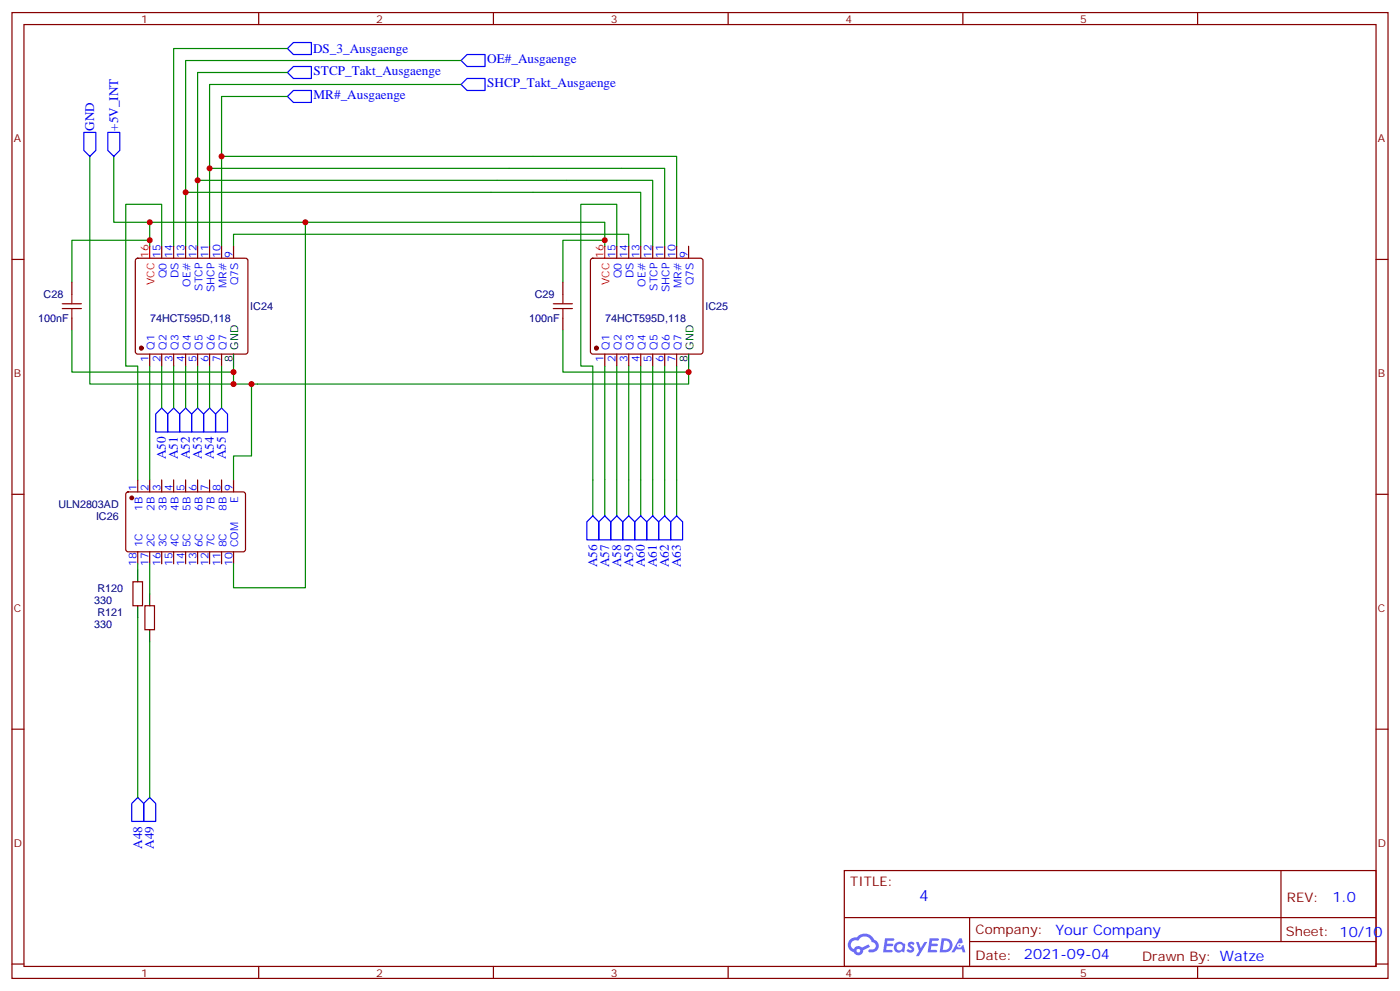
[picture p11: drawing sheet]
<svg xmlns="http://www.w3.org/2000/svg" width="412mm" height="292mm" viewBox="0 0 412 292" stroke-linecap="round" stroke-linejoin="round" font-family="sans-serif">
<g fill="none" stroke="#870000" stroke-width=".35">
<path d="M3.5 3.7h405.4v284.3h-405.4zM7.1 7.2h398.2v277.3h-398.2zM76.2 3.7v3.5M145.3 3.7v3.5M214.5 3.7v3.5M283.6 3.7v3.5M352.8 3.7v3.5M3.5 76.4h3.6M405.3 76.4h3.6M3.5 145.5h3.6M405.3 145.5h3.6M3.5 214.7h3.6"/>
<path d="M405.3 214.7h3.6M248.7 256.3h156.6v28.2h-156.6zM377.3 256.3v20.9M248.7 270.1h156.5M285.6 277.2h119.6M285.6 270.1v14.2M3.5 283.8h3.6M76.2 284.5v3.5M145.3 284.5v3.5M214.5 284.5v3.5M283.6 284.5v3.5M352.8 284.5v3.5"/>
<path d="M405.3 283.8h3.6"/>
</g>
<g fill="#5487ff">
<path d="M267.7 277.5a1.22 1.22 0 0 1 1.7 .2l-.4 .6a.47 .47 0 0 0-.3-.4 .47 .47 0 0 0-.5 .2l.1 .2a1.14 1.14 0 0 1 .8 1.8 1.14 1.14 0 0 1-1.9 0l-.2-.2 .5-.6 .7 .5a.29 .29 0 0 0 .3-.3 .29 .29 0 0 0-.2-.3 1.04 1.04 0 0 1-.6-1.7z"/>
<path d="M260.7 276.2h2.4l.3 .2-.2 .5-1.8 .1-.1 .8h1.5l.3 .4-.3 .4h-1.6l-.2 1.1h1.7l.2 .3-.2 .3-2.6 .1z"/>
<path d="M273.8 276.2h2.4l.3 .2-.1 .5-1.8 .1-.2 .8h1.6l.3 .4-.4 .4-1.6-.1-.1 1.1 1.7 .1 .2 .3-.2 .3-2.6 .1z"/>
<path d="M282.6 276.2h.7l.3 1.3-.6 .3a.69 .69 0 0 0-1 .3 .69 .69 0 0 0 .4 .9 .69 .69 0 0 0 .9-.6l.5-.2 .6 2.2h-.8l-.2-.9h-1.8l-.5 .9h-.8z"/>
<path d="M269.8 277.3h.8l.6 1.8 1.1-1.8h.9l-2.6 4.2h-.8l.9-1.5z"/>
<path d="M277.4 276.2l-.6 4.2h1.3a2.11 2.11 0 0 0 2.5-2.1 2.11 2.11 0 0 0-2.5-2.1zM278.1 277a1.39 1.39 0 0 1 1.7 1.4 1.39 1.39 0 0 1-1.8 1.2h-.3z"/>
<path d="M263.7 277.8a1.54 1.54 0 0 0-.1 2.2 1.54 1.54 0 0 0 2.2 .1l.6 .3 .3-2.3-.2-.3h-.4a1.49 1.49 0 0 0-2.4 0zM264 278.8a.94 .94 0 0 1 1.8 0 .94 .94 0 0 1-1.8 0z"/>
<path d="M250.4 276.6a2.18 2.18 0 0 0 1.1 3.7 1.44 1.44 0 0 0 1.6 .9 1.44 1.44 0 0 0 1.2-1.4l2-1.1-.5-.7-1.9 1a1.47 1.47 0 0 0-2.4 .4 1.39 1.39 0 0 1-.7-1.9 1.39 1.39 0 0 1 2-.5 2.12 2.12 0 0 1 2.2-1.3 2.12 2.12 0 0 1 1.9 1.7 1.14 1.14 0 0 1 1.1 1.4 1.14 1.14 0 0 1-1.7 .7 .43 .43 0 0 0-.5 .4 .43 .43 0 0 0 .4 .5 1.98 1.98 0 0 0 2.5-1.2 1.98 1.98 0 0 0-1.2-2.6 3.1 3.1 0 0 0-5.3-.6l-.9 .1zM252.3 279.9a.55 .55 0 0 1 1.1 0 .55 .55 0 0 1-1.1 0z"/>
<circle cx="282.6" cy="278.3" r=".26"/>
</g>
<g fill="none" stroke="#008700" stroke-width=".35">
<path d="M84.7 14.3h-33.5v58.2M135.8 17.8h-81.1v54.7M84.7 21.3h-26.5v51.2M84.7 28.4h-19.4v44.1M135.8 24.9h-74.1v47.6M26.5 46v67.1h176.3v-5.3M33.5 46v19.4h144.7v7.1M54.7 56.6h134v15.9M58.2 53.1h134.1v19.4M61.7 49.6h134.1v22.9M65.3 46h134v26.5M44.1 70.7h-22.9v12.4"/>
<path d="M44.1 65.4v7.1M47.6 72.5v-12.4h-10.6v47.7h3.6v33.5M68.8 72.5v-3.5h116.4v3.5M90 65.4v107.6h-21.2v-7M178.2 70.7h-12.4v12.4M181.7 72.5v-12.4h-10.6v47.7h3.5v44.1M21.2 97.2v12.3h47.6M165.8 97.2v12.3h37M44.1 107.8v33.5M47.6 107.8v12.3M51.2 107.8v12.3M54.7 107.8v12.3"/>
<path d="M58.2 107.8v12.3M61.7 107.8v12.3M65.3 107.8v12.3M68.8 107.8v5.3M74.1 113.1v21.1h-5.3v7.1M178.2 107.8v44.1M181.7 107.8v44.1M185.2 107.8v44.1M188.7 107.8v44.1M192.3 107.8v44.1M195.8 107.8v44.1M199.3 107.8v44.1"/>
<path d="M40.6 166v1.7M44.1 166v8.8M40.6 181.9v52.9M44.1 188.9v45.9"/>
</g>
<g fill="none" stroke="#00f" stroke-width=".35">
<path d="M86.4 12.5h5.3v3.6h-5.3l-1.7-1.8zM86.4 19.6h5.3v3.5h-5.3l-1.7-1.8zM137.6 16.1h5.3v3.5h-5.3l-1.8-1.8zM24.7 39h3.5v5.3l-1.7 1.7-1.8-1.7zM31.7 39h3.6v5.3l-1.8 1.7-1.8-1.7zM84.7 28.4l1.7-1.8h5.3v3.6h-5.3zM135.8 24.9l1.8-1.8h5.3v3.5h-5.3zM47.6 120.1l1.8 1.8v5.3h-3.5v-5.3zM51.2 120.1l1.7 1.8v5.3h-3.5v-5.3zM54.7 120.1l1.7 1.8v5.3h-3.5v-5.3zM58.2 120.1l1.8 1.8v5.3h-3.6v-5.3zM60 121.9l1.7-1.8 1.8 1.8v5.3h-3.5z"/>
<path d="M65.3 120.1l1.7 1.8v5.3h-3.5v-5.3zM174.6 151.9l1.8 1.7v5.3h-3.5v-5.3zM178.2 151.9l1.7 1.7v5.3h-3.5v-5.3zM181.7 151.9l1.7 1.7v5.3h-3.5v-5.3zM185.2 151.9l1.8 1.7v5.3h-3.6v-5.3zM188.7 151.9l1.8 1.7v5.3h-3.5v-5.3zM192.3 151.9l1.7 1.7v5.3h-3.5v-5.3zM195.8 151.9l1.8 1.7v5.3h-3.6v-5.3zM199.3 151.9l1.8 1.7v5.3h-3.5v-5.3zM40.6 234.8l1.7 1.7v5.3h-3.5v-5.3zM44.1 234.8l1.8 1.7v5.3h-3.6v-5.3z"/>
</g>
<g fill="#870000" stroke="#870000" stroke-width=".35">
<circle cx="41.6" cy="102.5" r=".53"/>
<circle cx="175.7" cy="102.5" r=".53"/>
<circle cx="38.8" cy="146.6" r=".53"/>
</g>
<g fill="none" stroke="#870000" stroke-width=".35">
<path d="M40.1 76.2l.5-.2h31.7l.5 .2 .2 .5v26.8l-.2 .5-.5 .2h-31.7l-.5-.2-.2-.5v-26.8zM47.6 72.5v3.5M51.2 72.5v3.5M54.7 72.5v3.5M58.2 72.5v3.5M61.7 72.5v3.5M65.3 72.5v3.5M68.8 72.5v3.5M174.2 76.2l.4-.2h31.8l.5 .2 .2 .5v26.8l-.3 .5-.4 .2h-31.8l-.5-.2-.2-.5v-26.8zM181.7 72.5v3.5M185.2 72.5v3.5M188.7 72.5v3.5"/>
<path d="M192.3 72.5v3.5M195.8 72.5v3.5M199.3 72.5v3.5M202.8 72.5v3.5M21.2 83.1v3.5M21.2 93.7v3.5M165.8 83.1v3.5M165.8 93.7v3.5M44.1 104.2v3.6M47.6 104.2v3.6M51.2 104.2v3.6M54.7 104.2v3.6"/>
<path d="M58.2 104.2v3.6M61.7 104.2v3.6M65.3 104.2v3.6M178.2 104.2v3.6M181.7 104.2v3.6M185.2 104.2v3.6M188.7 104.2v3.6M192.3 104.2v3.6M195.8 104.2v3.6M199.3 104.2v3.6M37.3 145l.4-.2 34.2 .1 .4 .6v16.5l-.7 .5-34.1-.1-.5-.7v-16.2zM40.6 141.3v3.5"/>
<path d="M44.1 141.3v3.5M47.6 141.3v3.5M51.2 141.3v3.5M54.7 141.3v3.5M58.2 141.3v3.5M61.7 141.3v3.5M65.3 141.3v3.5M68.8 141.3v3.5M39.2 171.3h2.8v7h-2.8zM40.6 162.5v3.5M42.7 178.3h2.8v7.1h-2.8zM44.1 162.5v3.5"/>
<path d="M47.6 162.5v3.5M51.2 162.5v3.5M54.7 162.5v3.5M58.2 162.5v3.5M61.7 162.5v3.5M65.3 162.5v3.5M68.8 162.5v3.5"/>
</g>
<path d="M68.8 104.2v3.6M202.8 104.2v3.6M40.6 167.7v3.6M40.6 178.3v3.6M44.1 174.8v3.5M44.1 185.4v3.5" fill="none" stroke="#000" stroke-width=".35"/>
<path d="M44.1 72.5v3.5M178.2 72.5v3.5" fill="none" stroke="#f00" stroke-width=".35"/>
<path d="M18.3 89.4h5.7M18.3 90.8h5.7M21.2 86.6v2.8M21.2 90.8v2.9M163 89.4h5.6M163 90.8h5.6M165.8 86.6v2.8M165.8 90.8v2.9" fill="none" stroke="#a10000" stroke-width=".35"/>
<g fill="#c00">
<circle cx="54.7" cy="56.6" r=".88"/>
<circle cx="58.2" cy="53.1" r=".88"/>
<circle cx="61.7" cy="49.6" r=".88"/>
<circle cx="65.3" cy="46" r=".88"/>
<circle cx="68.8" cy="113.1" r=".88"/>
<circle cx="44.1" cy="65.4" r=".88"/>
<circle cx="74.1" cy="113.1" r=".88"/>
<circle cx="44.1" cy="70.7" r=".88"/>
<circle cx="68.8" cy="109.5" r=".88"/>
<circle cx="178.2" cy="70.7" r=".88"/>
<circle cx="202.8" cy="109.5" r=".88"/>
<circle cx="90" cy="65.4" r=".88"/>
</g>
<text font-size="4.6" fill="#00f" x="270.8" y="265.3">4</text>
<g font-size="4.2" fill="#00f">
<text x="392.5" y="265.6">1.0</text>
<text x="310.9" y="275.1">Your Company</text>
<text x="301.6" y="282.4">2021-09-04</text>
</g>
<g font-size="3.9" fill="#00f">
<text x="92.2" y="15.6">DS_3_Ausgaenge</text>
<text x="92.4" y="22.2">STCP_Takt_Ausgaenge</text>
<text x="143.5" y="18.7">OE#_Ausgaenge</text>
<text x="92.4" y="29.2">MR#_Ausgaenge</text>
<text x="143.5" y="25.7">SHCP_Takt_Ausgaenge</text>
<text x="27.8" y="38.5" transform="rotate(-90 27.8 38.5)">GND</text>
<text x="34.8" y="38.5" transform="rotate(-90 34.8 38.5)">+5V_INT</text>
<text x="48.9" y="135.2" transform="rotate(-90 48.9 135.2)">A50</text>
<text x="52.4" y="135.2" transform="rotate(-90 52.4 135.2)">A51</text>
<text x="55.9" y="135.2" transform="rotate(-90 55.9 135.2)">A52</text>
<text x="59.5" y="135.2" transform="rotate(-90 59.5 135.2)">A53</text>
<text x="63" y="135.2" transform="rotate(-90 63 135.2)">A54</text>
<text x="66.5" y="135.2" transform="rotate(-90 66.5 135.2)">A55</text>
<text x="175.9" y="166.9" transform="rotate(-90 175.9 166.9)">A56</text>
<text x="179.4" y="166.9" transform="rotate(-90 179.4 166.9)">A57</text>
<text x="182.9" y="166.9" transform="rotate(-90 182.9 166.9)">A58</text>
<text x="186.5" y="166.9" transform="rotate(-90 186.5 166.9)">A59</text>
<text x="190" y="166.9" transform="rotate(-90 190 166.9)">A60</text>
<text x="193.5" y="166.9" transform="rotate(-90 193.5 166.9)">A61</text>
<text x="197.1" y="166.9" transform="rotate(-90 197.1 166.9)">A62</text>
<text x="200.6" y="166.9" transform="rotate(-90 200.6 166.9)">A63</text>
<text x="41.8" y="249.8" transform="rotate(-90 41.8 249.8)">A48</text>
<text x="45.4" y="249.8" transform="rotate(-90 45.4 249.8)">A49</text>
</g>
<g font-size="3.9" fill="#800">
<text x="250.5" y="260.9">TITLE:</text>
<text x="379.1" y="265.6">REV:</text>
<text x="287.4" y="275.1">Company:</text>
<text x="378.7" y="275.7">Sheet: 10/10</text>
<text x="287.4" y="282.8">Date:</text>
<text x="336.4" y="282.8">Drawn By: Watze</text>
</g>
<g font-size="3.2" fill="#800">
<text x="41.6" y="6.7">1</text>
<text x="110.8" y="6.7">2</text>
<text x="179.9" y="6.7">3</text>
<text x="249.1" y="6.7">4</text>
<text x="318.2" y="6.7">5</text>
<text x="4.1" y="41.8">A</text>
<text x="405.9" y="41.8">A</text>
<text x="4.1" y="110.9">B</text>
<text x="405.9" y="110.9">B</text>
<text x="4.1" y="180.1">C</text>
<text x="405.9" y="180.1">C</text>
<text x="4.1" y="249.2">D</text>
<text x="405.9" y="249.2">D</text>
<text x="41.6" y="287.5">1</text>
<text x="110.8" y="287.5">2</text>
<text x="179.9" y="287.5">3</text>
<text x="249.1" y="287.5">4</text>
<text x="318.2" y="287.5">5</text>
</g>
<g font-size="3.2" fill="#f00">
<text x="43.7" y="75.8" transform="rotate(-90 43.7 75.8)">16</text>
<text x="177.8" y="75.8" transform="rotate(-90 177.8 75.8)">16</text>
<text x="45.5" y="83.9" transform="rotate(-90 45.5 83.9)">VCC</text>
<text x="179.6" y="83.9" transform="rotate(-90 179.6 83.9)">VCC</text>
</g>
<g font-size="3.2" fill="#00f">
<text x="47.3" y="75.8" transform="rotate(-90 47.3 75.8)">15</text>
<text x="50.8" y="75.8" transform="rotate(-90 50.8 75.8)">14</text>
<text x="54.3" y="75.8" transform="rotate(-90 54.3 75.8)">13</text>
<text x="57.9" y="75.8" transform="rotate(-90 57.9 75.8)">12</text>
<text x="61.4" y="75.8" transform="rotate(-90 61.4 75.8)">11</text>
<text x="64.9" y="75.8" transform="rotate(-90 64.9 75.8)">10</text>
<text x="68.4" y="75.8" transform="rotate(-90 68.4 75.8)">9</text>
<text x="181.3" y="75.8" transform="rotate(-90 181.3 75.8)">15</text>
<text x="184.9" y="75.8" transform="rotate(-90 184.9 75.8)">14</text>
<text x="188.4" y="75.8" transform="rotate(-90 188.4 75.8)">13</text>
<text x="191.9" y="75.8" transform="rotate(-90 191.9 75.8)">12</text>
<text x="195.4" y="75.8" transform="rotate(-90 195.4 75.8)">11</text>
<text x="199" y="75.8" transform="rotate(-90 199 75.8)">10</text>
<text x="202.5" y="75.8" transform="rotate(-90 202.5 75.8)">9</text>
<text x="49" y="81.8" transform="rotate(-90 49 81.8)">Q0</text>
<text x="52.6" y="81.9" transform="rotate(-90 52.6 81.9)">DS</text>
<text x="183.1" y="81.8" transform="rotate(-90 183.1 81.8)">Q0</text>
<text x="186.6" y="81.9" transform="rotate(-90 186.6 81.9)">DS</text>
<text x="56.1" y="84.4" transform="rotate(-90 56.1 84.4)">OE#</text>
<text x="59.6" y="85.6" transform="rotate(-90 59.6 85.6)">STCP</text>
<text x="63.1" y="86" transform="rotate(-90 63.1 86)">SHCP</text>
<text x="66.7" y="84.8" transform="rotate(-90 66.7 84.8)">MR#</text>
<text x="70.2" y="84" transform="rotate(-90 70.2 84)">Q7S</text>
<text x="190.1" y="84.4" transform="rotate(-90 190.1 84.4)">OE#</text>
<text x="193.7" y="85.6" transform="rotate(-90 193.7 85.6)">STCP</text>
<text x="197.2" y="86" transform="rotate(-90 197.2 86)">SHCP</text>
<text x="200.7" y="84.8" transform="rotate(-90 200.7 84.8)">MR#</text>
<text x="204.3" y="84" transform="rotate(-90 204.3 84)">Q7S</text>
<text x="43.7" y="106.4" transform="rotate(-90 43.7 106.4)">1</text>
<text x="45.5" y="102.9" transform="rotate(-90 45.5 102.9)">Q1</text>
<text x="47.3" y="106.4" transform="rotate(-90 47.3 106.4)">2</text>
<text x="49" y="102.9" transform="rotate(-90 49 102.9)">Q2</text>
<text x="50.8" y="106.4" transform="rotate(-90 50.8 106.4)">3</text>
<text x="52.6" y="102.9" transform="rotate(-90 52.6 102.9)">Q3</text>
<text x="54.3" y="106.4" transform="rotate(-90 54.3 106.4)">4</text>
<text x="56.1" y="102.9" transform="rotate(-90 56.1 102.9)">Q4</text>
<text x="57.9" y="106.4" transform="rotate(-90 57.9 106.4)">5</text>
<text x="59.6" y="102.9" transform="rotate(-90 59.6 102.9)">Q5</text>
<text x="61.4" y="106.4" transform="rotate(-90 61.4 106.4)">6</text>
<text x="63.1" y="102.9" transform="rotate(-90 63.1 102.9)">Q6</text>
<text x="64.9" y="106.4" transform="rotate(-90 64.9 106.4)">7</text>
<text x="66.7" y="102.9" transform="rotate(-90 66.7 102.9)">Q7</text>
<text x="177.8" y="106.4" transform="rotate(-90 177.8 106.4)">1</text>
<text x="179.6" y="102.9" transform="rotate(-90 179.6 102.9)">Q1</text>
<text x="181.3" y="106.4" transform="rotate(-90 181.3 106.4)">2</text>
<text x="183.1" y="102.9" transform="rotate(-90 183.1 102.9)">Q2</text>
<text x="184.9" y="106.4" transform="rotate(-90 184.9 106.4)">3</text>
<text x="186.6" y="102.9" transform="rotate(-90 186.6 102.9)">Q3</text>
<text x="188.4" y="106.4" transform="rotate(-90 188.4 106.4)">4</text>
<text x="190.1" y="102.9" transform="rotate(-90 190.1 102.9)">Q4</text>
<text x="191.9" y="106.4" transform="rotate(-90 191.9 106.4)">5</text>
<text x="193.7" y="102.9" transform="rotate(-90 193.7 102.9)">Q5</text>
<text x="195.4" y="106.4" transform="rotate(-90 195.4 106.4)">6</text>
<text x="197.2" y="102.9" transform="rotate(-90 197.2 102.9)">Q6</text>
<text x="199" y="106.4" transform="rotate(-90 199 106.4)">7</text>
<text x="200.7" y="102.9" transform="rotate(-90 200.7 102.9)">Q7</text>
<text x="40.2" y="144.6" transform="rotate(-90 40.2 144.6)">1</text>
<text x="43.7" y="144.6" transform="rotate(-90 43.7 144.6)">2</text>
<text x="47.3" y="144.6" transform="rotate(-90 47.3 144.6)">3</text>
<text x="50.8" y="144.6" transform="rotate(-90 50.8 144.6)">4</text>
<text x="54.3" y="144.6" transform="rotate(-90 54.3 144.6)">5</text>
<text x="57.9" y="144.6" transform="rotate(-90 57.9 144.6)">6</text>
<text x="61.4" y="144.6" transform="rotate(-90 61.4 144.6)">7</text>
<text x="64.9" y="144.6" transform="rotate(-90 64.9 144.6)">8</text>
<text x="68.4" y="144.6" transform="rotate(-90 68.4 144.6)">9</text>
<text x="70.2" y="148.1" transform="rotate(-90 70.2 148.1)">E</text>
<text x="42" y="150.3" transform="rotate(-90 42 150.3)">1B</text>
<text x="45.5" y="150.3" transform="rotate(-90 45.5 150.3)">2B</text>
<text x="49" y="150.3" transform="rotate(-90 49 150.3)">3B</text>
<text x="52.6" y="150.3" transform="rotate(-90 52.6 150.3)">4B</text>
<text x="56.1" y="150.3" transform="rotate(-90 56.1 150.3)">5B</text>
<text x="59.6" y="150.3" transform="rotate(-90 59.6 150.3)">6B</text>
<text x="63.1" y="150.3" transform="rotate(-90 63.1 150.3)">7B</text>
<text x="66.7" y="150.3" transform="rotate(-90 66.7 150.3)">8B</text>
<text x="42" y="161.1" transform="rotate(-90 42 161.1)">1C</text>
<text x="45.5" y="161.1" transform="rotate(-90 45.5 161.1)">2C</text>
<text x="49" y="161.1" transform="rotate(-90 49 161.1)">3C</text>
<text x="52.6" y="161.1" transform="rotate(-90 52.6 161.1)">4C</text>
<text x="56.1" y="161.1" transform="rotate(-90 56.1 161.1)">5C</text>
<text x="59.6" y="161.1" transform="rotate(-90 59.6 161.1)">6C</text>
<text x="63.1" y="161.1" transform="rotate(-90 63.1 161.1)">7C</text>
<text x="66.7" y="161.1" transform="rotate(-90 66.7 161.1)">8C</text>
<text x="70.2" y="161.1" transform="rotate(-90 70.2 161.1)">COM</text>
<text x="40.2" y="166.7" transform="rotate(-90 40.2 166.7)">18</text>
<text x="43.7" y="166.7" transform="rotate(-90 43.7 166.7)">17</text>
<text x="47.3" y="166.7" transform="rotate(-90 47.3 166.7)">16</text>
<text x="50.8" y="166.7" transform="rotate(-90 50.8 166.7)">15</text>
<text x="54.3" y="166.7" transform="rotate(-90 54.3 166.7)">14</text>
<text x="57.9" y="166.7" transform="rotate(-90 57.9 166.7)">13</text>
<text x="61.4" y="166.7" transform="rotate(-90 61.4 166.7)">12</text>
<text x="64.9" y="166.7" transform="rotate(-90 64.9 166.7)">11</text>
<text x="68.4" y="166.7" transform="rotate(-90 68.4 166.7)">10</text>
</g>
<g font-size="3.2" fill="#000080">
<text x="12.9" y="87.7">C28</text>
<text x="157.5" y="87.7">C29</text>
<text x="11.2" y="94.8">100nF</text>
<text x="44.2" y="94.8">74HCT595D,118</text>
<text x="73.7" y="91.2">IC24</text>
<text x="155.8" y="94.8">100nF</text>
<text x="178.3" y="94.8">74HCT595D,118</text>
<text x="207.8" y="91.2">IC25</text>
<text x="17.2" y="149.5">ULN2803AD</text>
<text x="28.3" y="153">IC26</text>
<text x="27.8" y="177.7">330</text>
<text x="28.7" y="174.2">R120</text>
<text x="27.8" y="184.8">330</text>
<text x="28.7" y="181.3">R121</text>
</g>
<g font-size="3.2">
<text x="68.4" y="106.4" transform="rotate(-90 68.4 106.4)">8</text>
<text x="70.2" y="102.9" transform="rotate(-90 70.2 102.9)">GND</text>
<text x="202.5" y="106.4" transform="rotate(-90 202.5 106.4)">8</text>
<text x="204.3" y="102.9" transform="rotate(-90 204.3 102.9)">GND</text>
</g>
</svg>
